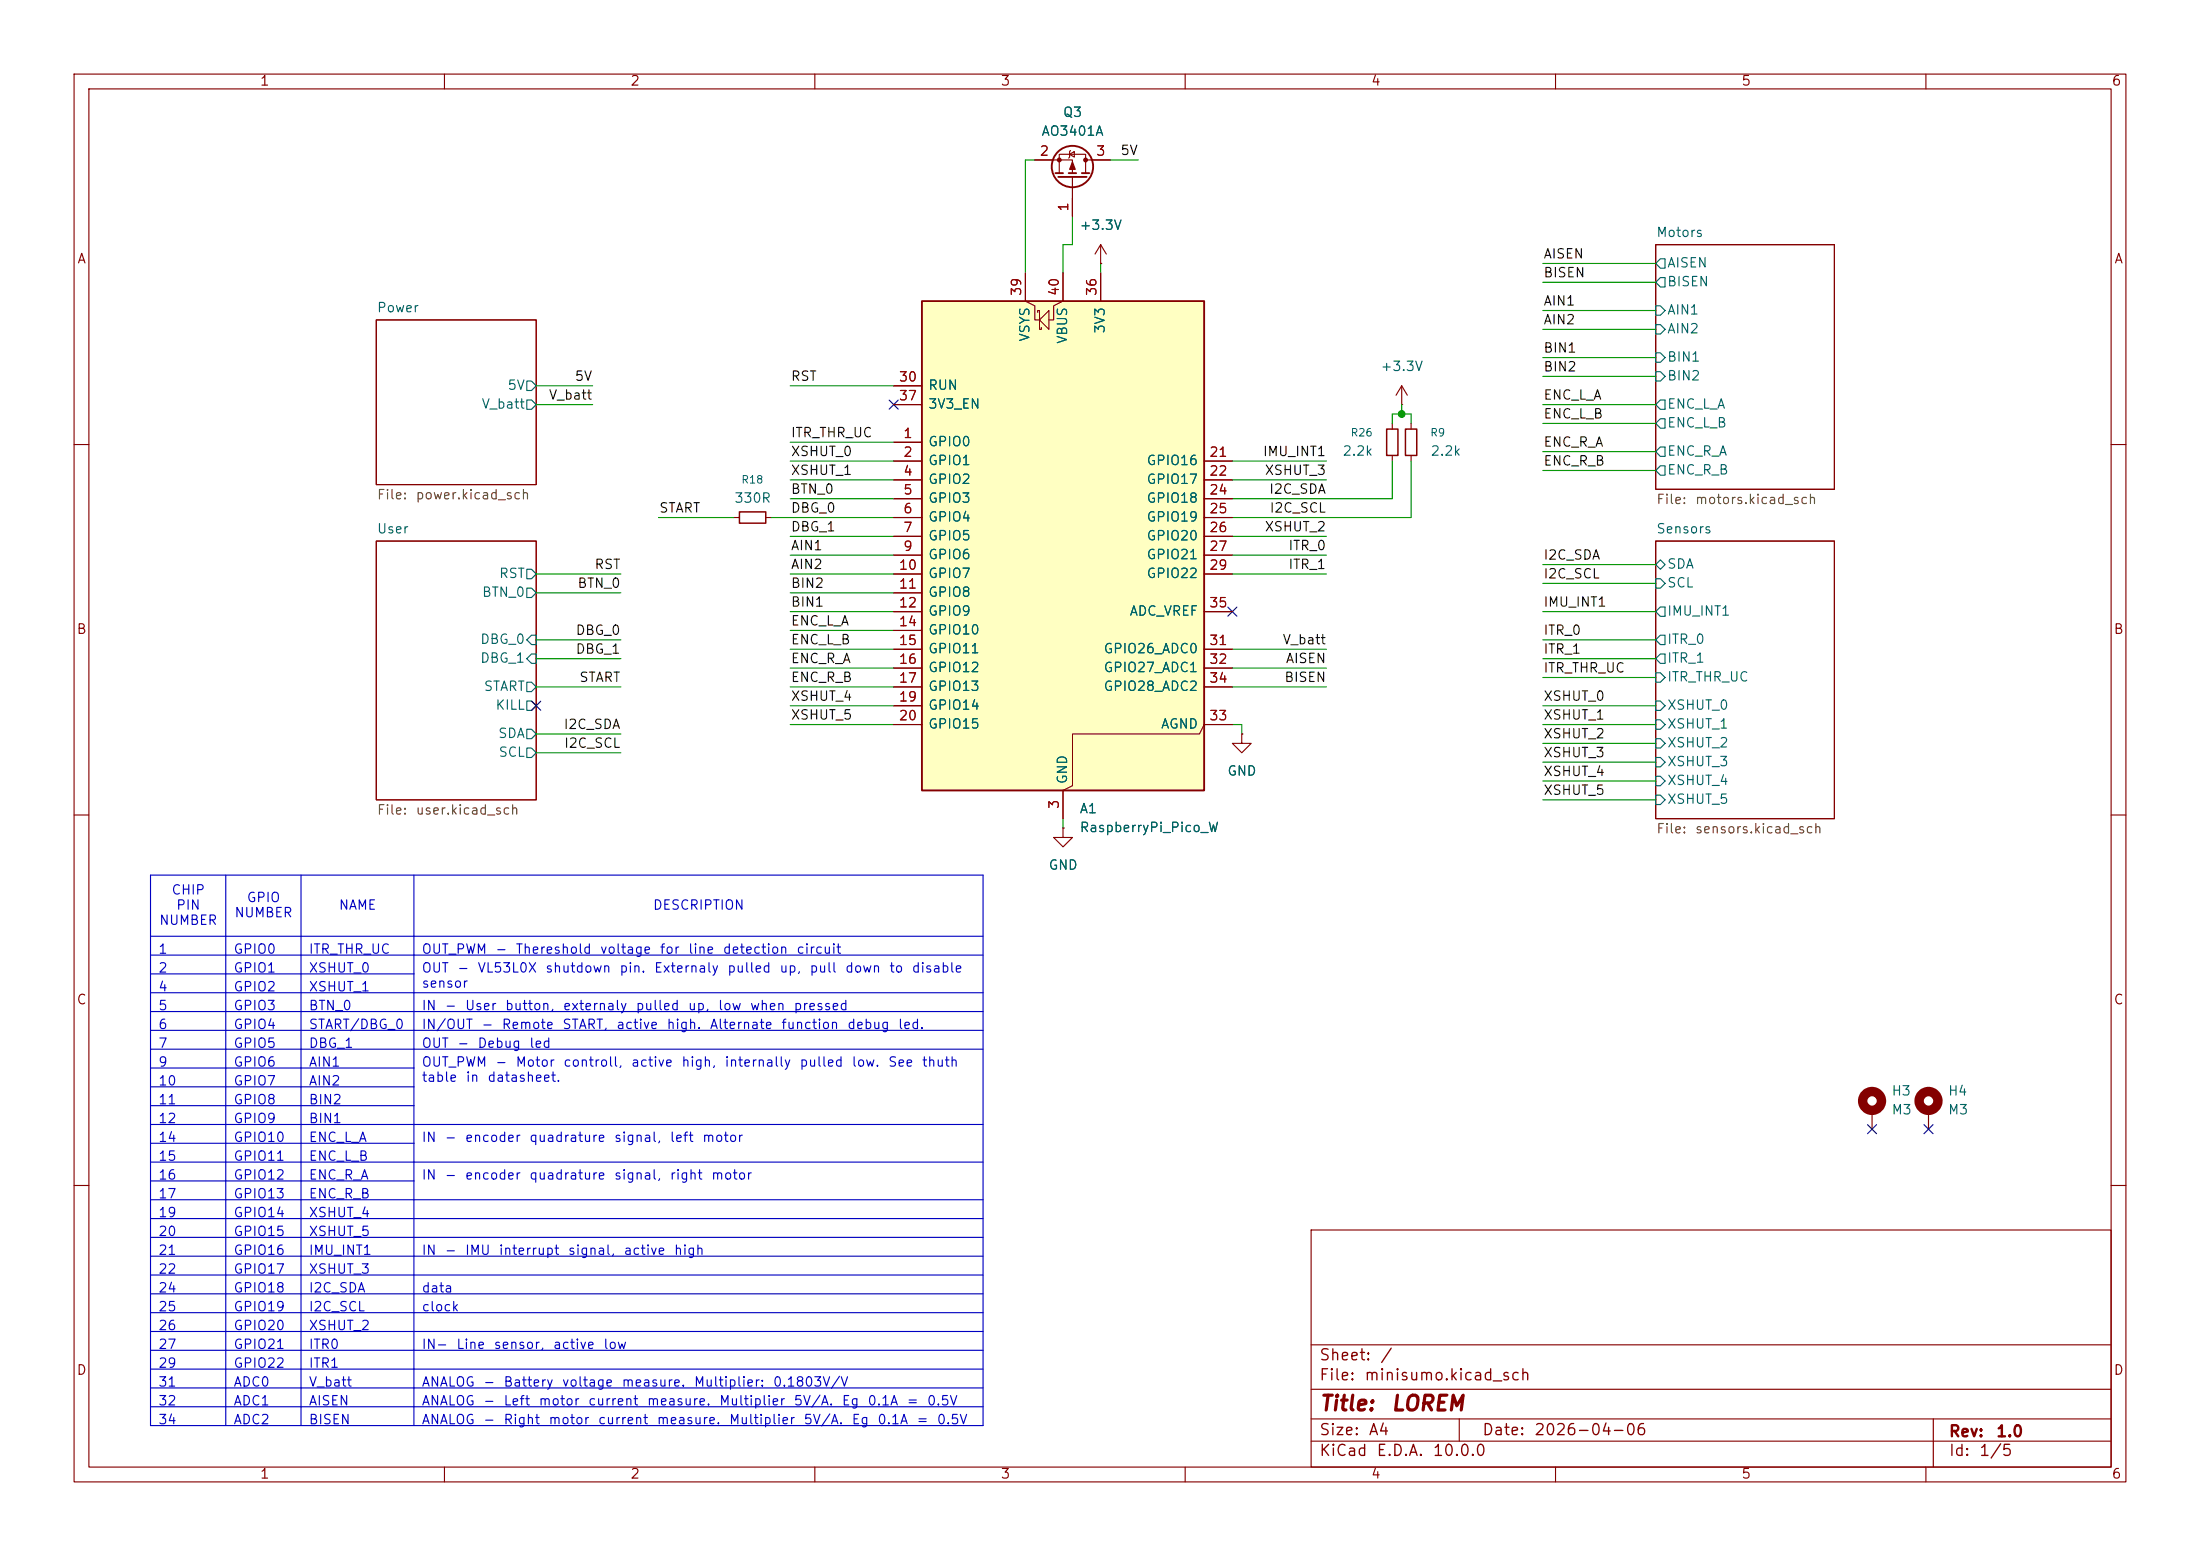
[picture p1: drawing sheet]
<svg xmlns="http://www.w3.org/2000/svg" width="297mm" height="210mm" viewBox="0 0 297 210" stroke-linecap="round" stroke-linejoin="round" font-family="sans-serif">
<g fill="none" stroke="#840000" stroke-width=".15">
<path d="M10 10h277v190h-277zM12 12h273v186h-273zM60 10v2M110 10v2M160 10v2M210 10v2M260 10v2M223.5 33h24.1v33h-24.1zM50.8 43.2h21.6v22.2h-21.6zM10 60h2M50.8 73h21.6v35h-21.6zM99.1 69.9h.7"/>
<path d="M103.4 69.9h.7M223.5 73h24.1v37.5h-24.1zM285 60h2M10 110h2M285 110h2M252.7 149.9v2.5M260.3 149.9v2.5M10 160h2M177 166h108v32h-108zM285 160h2M60 198v2M110 198v2"/>
<path d="M160 198v2M177 194.5h108M177 191.5h108M177 187.5h108M177 181.5h108M197 191.5v3M210 198v2M260 198v2M261 191.5v6.5"/>
</g>
<g fill="none" stroke="#006464" stroke-width=".15">
<path d="M224.2 34.9h.6v1.3h-.6l-.7-.6zM224.2 37.5h.6v1.2h-.6l-.7-.6zM71.1 51.4h.7l.6 .7-.6 .6h-.7zM71.1 54h.7l.6 .6-.6 .6h-.7zM223.5 50.2h.7l.6 .6-.6 .6h-.7zM223.5 47.6h.7l.6 .7-.6 .6h-.7zM223.5 41.3h.7l.6 .6-.6 .6h-.7zM223.5 43.8h.7l.6 .7-.6 .6h-.7zM224.2 54h.6v1.2h-.6l-.7-.6zM224.2 56.5h.6v1.3h-.6l-.7-.6zM71.1 79.4h.7l.6 .6-.6 .6h-.7zM71.1 76.8h.7l.6 .7-.6 .6h-.7z"/>
<path d="M223.5 76.2l.7-.6 .6 .6-.6 .6zM223.5 78.1h.7l.6 .6-.6 .7h-.7zM224.2 60.3h.6v1.3h-.6l-.7-.6zM224.2 62.9h.6v1.2h-.6l-.7-.6zM71.1 94.6h.7l.6 .7-.6 .6h-.7zM71.1 92.1h.7l.6 .6-.6 .6h-.7zM71.1 98.4h.7l.6 .7-.6 .6h-.7zM71.8 88.3h.6v1.2h-.6l-.7-.6zM71.8 85.7h.6v1.3h-.6l-.7-.6zM223.5 99.7h.7l.6 .6-.6 .7h-.7zM223.5 94.6h.7l.6 .7-.6 .6h-.7zM223.5 97.2h.7l.6 .6-.6 .6h-.7z"/>
<path d="M223.5 90.8h.7l.6 .6-.6 .7h-.7zM224.2 85.7h.6v1.3h-.6l-.7-.6zM224.2 88.3h.6v1.2h-.6l-.7-.6zM224.2 81.9h.6v1.3h-.6l-.7-.6zM71.1 101h.7l.6 .6-.6 .6h-.7zM223.5 104.8h.7l.6 .6-.6 .6h-.7zM223.5 107.3h.7l.6 .7-.6 .6h-.7zM223.5 102.2h.7l.6 .7-.6 .6h-.7z"/>
</g>
<path d="M99.8 69.1h3.6v1.5h-3.6z" fill="none" stroke="#840000" stroke-width=".2"/>
<g fill="none" stroke="#840000" stroke-width="1.3">
<circle cx="252.7" cy="148.6" r="1.27"/>
<circle cx="260.4" cy="148.6" r="1.27"/>
</g>
<path d="M124.5 40.6h38.1v66.1h-38.1z" fill="#ffffc2"/>
<g fill="none" stroke="#840000" stroke-width=".25">
<path d="M142.5 23.4h1M142.9 23.9h3.8M144.3 23.4h1M146 23.4h1.1M124.5 40.6h38.1v66.1h-38.1z"/>
<circle cx="144.8" cy="22.5" r="2.79"/>
</g>
<g fill="none" stroke="#840000" stroke-width=".15">
<path d="M138.4 36.8v3.8l1.3 .7v1.9h.6M139.7 21.6h5.1v1.8M143 23.4v-2.6h3.6v2.6M143.5 36.8v3.8l-1.3 .7v1.9h-.6M144.4 20.8l.6-.4v.8zM144.5 20.3l-.1 .1v.8l-.1 .1M144.8 23.9v5.3M146.6 21.6h3.3M148.6 35.6h.1M148.6 33v2.6M148.6 36.8v3.8M148.6 33l-.8 1.3"/>
<path d="M148.6 33l.8 1.3M120.6 59.7h3.9M120.6 52.1h3.9M120.6 54.6h3.9M140.1 42.2v-.3h.2v2.6h.3v-.3M140.3 43.2l1.3-1.3v2.6zM188 57.2v.7M189.2 54.6h.1M189.2 52.1l.8 1.2M189.2 52.1l-.7 1.2M189.2 52.1v2.5M190.5 57.2v.7"/>
<path d="M120.6 62.2h3.9M120.6 64.8h3.9M120.6 67.3h3.9M120.6 69.9h3.9M120.6 72.4h3.9M120.6 74.9h3.9M120.6 77.5h3.9M162.6 62.2h3.8M162.6 64.8h3.8M162.6 67.3h3.8M162.6 69.9h3.8M162.6 72.4h3.8"/>
<path d="M162.6 74.9h3.8M162.6 77.5h3.8M188 61.5v.7M190.5 61.5v.7M120.6 80h3.9M120.6 82.6h3.9M120.6 85.1h3.9M120.6 87.6h3.9M120.6 90.2h3.9M120.6 92.7h3.9M120.6 95.3h3.9M120.6 97.8h3.9"/>
<path d="M162.6 82.6h3.8M162.6 87.6h3.8M162.6 90.2h3.8M162.6 92.7h3.8M166.4 97.8h-3.8l-.7 1.3h-17.1v6.9l-1.3 .7v3.8M167.6 99.1v1.2h1.3l-1.3 1.3-1.2-1.3h1.2M167.6 99.1h.1M143.5 111.8v1.2h1.3l-1.3 1.3-1.3-1.3h1.3M143.5 111.8h.1"/>
</g>
<g fill="#840000" stroke="#840000" stroke-width=".15">
<path d="M144.8 21.8l.4 1.1h-.8z"/>
<circle cx="146.6" cy="21.6" r=".25"/>
<circle cx="143" cy="21.6" r=".25"/>
</g>
<path d="M187.2 57.9h1.5v3.6h-1.5zM189.7 57.9h1.6v3.6h-1.6z" fill="none" stroke="#840000" stroke-width=".2"/>
<g fill="none" stroke="#0000c2" stroke-width=".15">
<path d="M20.3 118.1h112.4v74.3h-112.4zM30.5 118.1v74.3M40.6 118.1v74.3M55.9 118.1v74.3M20.3 126.4h112.4M20.3 128.9h112.4M20.3 131.4h35.6M20.3 134h112.4M20.3 136.5h112.4M20.3 139.1h112.4M20.3 141.6h112.4M20.3 144.1h35.6"/>
<path d="M20.3 151.8h112.4M20.3 146.7h35.6M20.3 149.2h35.6M20.3 154.3h35.6M20.3 156.8h112.4M20.3 159.4h35.6M20.3 161.9h112.4M20.3 164.5h112.4M20.3 167h112.4M20.3 169.5h112.4M20.3 172.1h112.4M20.3 174.6h112.4"/>
<path d="M20.3 177.2h112.4M20.3 179.7h112.4M20.3 182.2h112.4M20.3 184.8h112.4M20.3 187.3h112.4M20.3 189.9h112.4"/>
</g>
<g fill="none" stroke="#009600" stroke-width=".15">
<path d="M139.7 21.6h-1.3v15.2M144.8 29.2v3.8h-1.3v3.8M148.6 35.6v1.2M149.9 21.6h3.8M208.3 38.1h15.2M208.3 35.6h15.2M72.4 52.1h7.6M72.4 54.6h7.6M106.7 52.1h13.9M106.7 59.7h13.9M188 57.2v-1.3h2.5v1.3M189.2 54.6v1.3"/>
<path d="M208.3 50.8h15.2M208.3 41.9h15.2M208.3 44.5h15.2M208.3 57.2h15.2M208.3 54.6h15.2M208.3 48.3h15.2M72.4 77.5h11.4M88.9 69.9h10.2M104.1 69.9h16.5M106.7 77.5h13.9M106.7 67.3h13.9M106.7 62.2h13.9"/>
<path d="M106.7 64.8h13.9M106.7 72.4h13.9M106.7 74.9h13.9M166.4 77.5h12.7M166.4 62.2h12.7M166.4 64.8h12.7M166.4 72.4h12.7M166.4 74.9h12.7M188 62.2v5.1h-21.6M190.5 62.2v7.7h-24.1M208.3 76.2h15.2M208.3 78.7h15.2"/>
<path d="M208.3 61h15.2M208.3 63.5h15.2M72.4 88.9h11.4M72.4 80h11.4M72.4 92.7h11.4M72.4 86.4h11.4M72.4 99.1h11.4M106.7 87.6h13.9M106.7 80h13.9M106.7 92.7h13.9M106.7 82.6h13.9M106.7 90.2h13.9"/>
<path d="M106.7 85.1h13.9M106.7 97.8h13.9M106.7 95.3h13.9M166.4 87.6h12.7M166.4 92.7h12.7M166.4 90.2h12.7M166.4 97.8h1.2v1.3M208.3 88.9h15.2M208.3 86.4h15.2M208.3 82.6h15.2M208.3 97.8h15.2M208.3 91.4h15.2"/>
<path d="M208.3 95.3h15.2M72.4 101.6h11.4M143.5 110.5v1.3M208.3 105.4h15.2M208.3 100.3h15.2M208.3 108h15.2M208.3 102.9h15.2"/>
</g>
<path d="M120 54l1.3 1.2M121.3 54l-1.3 1.2M71.8 94.6l1.2 1.3M73 94.6l-1.2 1.3M165.8 81.9l1.2 1.3M167 81.9l-1.2 1.3M252.1 151.8l1.2 1.2M253.3 151.8l-1.2 1.2M259.7 151.8l1.3 1.2M261 151.8l-1.3 1.2" fill="none" stroke="#000084" stroke-width=".15"/>
<circle cx="189.2" cy="55.9" r=".46" fill="#009600" stroke="#009600" stroke-width=".14"/>
<g font-size="2" fill="#840000">
<text x="178" y="190.9">Title:</text>
<text x="187.7" y="190.9">LOREM</text>
</g>
<g font-size="1.5" fill="#840000">
<text x="178" y="184">Sheet:</text>
<text x="186.2" y="184">/</text>
<text x="178" y="186.7">File:</text>
<text x="184.1" y="186.7">minisumo.kicad_sch</text>
<text x="178" y="196.9">KiCad</text>
<text x="178" y="194.1">Size:</text>
<text x="184.7" y="194.1">A4</text>
<text x="185.7" y="196.9">E.D.A.</text>
<text x="193.3" y="196.9">10.0.0</text>
<text x="200" y="194.1">Date:</text>
<text x="207" y="194.1">2026-04-06</text>
<text x="263" y="194.3">Rev:</text>
<text x="263" y="196.9">Id:</text>
<text x="267.1" y="196.9">1/5</text>
<text x="269.4" y="194.3">1.0</text>
</g>
<g font-size="1.3" fill="#840000">
<text x="35" y="11.9">1</text>
<text x="85" y="11.9">2</text>
<text x="135" y="11.9">3</text>
<text x="185" y="11.9">4</text>
<text x="235" y="11.9">5</text>
<text x="285" y="11.9">6</text>
<text x="10.3" y="35.9">A</text>
<text x="285.3" y="35.9">A</text>
<text x="10.3" y="85.9">B</text>
<text x="285.3" y="85.9">B</text>
<text x="10.3" y="135.9">C</text>
<text x="285.3" y="135.9">C</text>
<text x="10.3" y="185.9">D</text>
<text x="285.3" y="185.9">D</text>
<text x="35" y="199.9">1</text>
<text x="85" y="199.9">2</text>
<text x="135" y="199.9">3</text>
<text x="185" y="199.9">4</text>
<text x="235" y="199.9">5</text>
<text x="285" y="199.9">6</text>
</g>
<g font-size="1.3" fill="#006464">
<text x="143.4" y="16.1">Q3</text>
<text x="140.5" y="18.6">AO3401A</text>
<text x="145.6" y="31.3">+3.3V</text>
<text x="223.5" y="32.3">Motors</text>
<text x="225" y="36.4">AISEN</text>
<text x="225" y="39">BISEN</text>
<text x="50.8" y="42.5">Power</text>
<text x="139.3" y="46.2" transform="rotate(-90 139.3 46.2)">VSYS</text>
<text x="144.4" y="46.5" transform="rotate(-90 144.4 46.5)">VBUS</text>
<text x="149.5" y="45.1" transform="rotate(-90 149.5 45.1)">3V3</text>
<text x="225" y="42.8">AIN1</text>
<text x="225" y="45.3">AIN2</text>
<text x="68.4" y="52.9">5V</text>
<text x="125.2" y="52.9">RUN</text>
<text x="186.3" y="50.4">+3.3V</text>
<text x="225" y="51.7">BIN2</text>
<text x="225" y="49.1">BIN1</text>
<text x="64.9" y="55.5">V_batt</text>
<text x="125.2" y="55.5">3V3_EN</text>
<text x="225" y="55.5">ENC_L_A</text>
<text x="225" y="58">ENC_L_B</text>
<text x="125.2" y="60.6">GPIO0</text>
<text x="125.2" y="63.1">GPIO1</text>
<text x="125.2" y="65.6">GPIO2</text>
<text x="154.7" y="63.1">GPIO16</text>
<text x="154.7" y="65.6">GPIO17</text>
<text x="181.2" y="61.8">2.2k</text>
<text x="193" y="61.8">2.2k</text>
<text x="225" y="61.8">ENC_R_A</text>
<text x="225" y="64.4">ENC_R_B</text>
<text x="99" y="68.2">330R</text>
<text x="125.2" y="68.2">GPIO3</text>
<text x="125.2" y="70.7">GPIO4</text>
<text x="154.7" y="68.2">GPIO18</text>
<text x="154.7" y="70.7">GPIO19</text>
<text x="50.8" y="72.3">User</text>
<text x="125.2" y="73.3">GPIO5</text>
<text x="125.2" y="75.8">GPIO6</text>
<text x="154.7" y="73.3">GPIO20</text>
<text x="154.7" y="75.8">GPIO21</text>
<text x="223.5" y="72.3">Sensors</text>
<text x="225" y="77.1">SDA</text>
<text x="65" y="80.9">BTN_0</text>
<text x="67.3" y="78.3">RST</text>
<text x="125.2" y="78.3">GPIO7</text>
<text x="125.2" y="80.9">GPIO8</text>
<text x="125.2" y="83.4">GPIO9</text>
<text x="152.4" y="83.4">ADC_VREF</text>
<text x="154.7" y="78.3">GPIO22</text>
<text x="225" y="79.6">SCL</text>
<text x="225" y="83.4">IMU_INT1</text>
<text x="64.7" y="89.8">DBG_1</text>
<text x="64.7" y="87.2">DBG_0</text>
<text x="125.2" y="86">GPIO10</text>
<text x="125.2" y="88.5">GPIO11</text>
<text x="148.9" y="88.5">GPIO26_ADC0</text>
<text x="225" y="87.2">ITR_0</text>
<text x="225" y="89.8">ITR_1</text>
<text x="65.2" y="93.6">START</text>
<text x="125.2" y="91">GPIO12</text>
<text x="125.2" y="93.6">GPIO13</text>
<text x="148.9" y="91">GPIO27_ADC1</text>
<text x="148.9" y="93.6">GPIO28_ADC2</text>
<text x="225" y="92.3">ITR_THR_UC</text>
<text x="66.8" y="96.1">KILL</text>
<text x="67.2" y="99.9">SDA</text>
<text x="125.2" y="96.1">GPIO14</text>
<text x="125.2" y="98.7">GPIO15</text>
<text x="156.6" y="98.7">AGND</text>
<text x="225" y="101.2">XSHUT_2</text>
<text x="225" y="96.1">XSHUT_0</text>
<text x="225" y="98.7">XSHUT_1</text>
<text x="67.2" y="102.5">SCL</text>
<text x="144.4" y="105.9" transform="rotate(-90 144.4 105.9)">GND</text>
<text x="165.6" y="105">GND</text>
<text x="225" y="106.3">XSHUT_4</text>
<text x="225" y="103.7">XSHUT_3</text>
<text x="145.7" y="110.1">A1</text>
<text x="145.7" y="112.6">RaspberryPi_Pico_W</text>
<text x="225" y="108.8">XSHUT_5</text>
<text x="141.5" y="117.7">GND</text>
<text x="255.3" y="148.2">H3</text>
<text x="262.9" y="148.2">H4</text>
<text x="255.3" y="150.7">M3</text>
<text x="262.9" y="150.7">M3</text>
</g>
<g font-size="1.3" fill="#a90000">
<text x="140.3" y="21.3">2</text>
<text x="147.9" y="21.3">3</text>
<text x="144.5" y="28.6" transform="rotate(-90 144.5 28.6)">1</text>
<text x="138.2" y="40" transform="rotate(-90 138.2 40)">39</text>
<text x="143.3" y="40" transform="rotate(-90 143.3 40)">40</text>
<text x="148.3" y="40" transform="rotate(-90 148.3 40)">36</text>
<text x="121.2" y="51.8">30</text>
<text x="121.2" y="54.4">37</text>
<text x="121.8" y="59.4">1</text>
<text x="121.8" y="62">2</text>
<text x="121.8" y="64.5">4</text>
<text x="163.2" y="62">21</text>
<text x="163.2" y="64.5">22</text>
<text x="121.8" y="67.1">5</text>
<text x="121.8" y="69.6">6</text>
<text x="163.2" y="67.1">24</text>
<text x="163.2" y="69.6">25</text>
<text x="121.2" y="77.2">10</text>
<text x="121.8" y="72.1">7</text>
<text x="121.8" y="74.7">9</text>
<text x="163.2" y="72.1">26</text>
<text x="163.2" y="74.7">27</text>
<text x="163.2" y="77.2">29</text>
<text x="121.2" y="79.8">11</text>
<text x="121.2" y="82.3">12</text>
<text x="163.2" y="82.3">35</text>
<text x="121.2" y="84.8">14</text>
<text x="121.2" y="87.4">15</text>
<text x="121.2" y="89.9">16</text>
<text x="163.2" y="87.4">31</text>
<text x="163.2" y="89.9">32</text>
<text x="121.2" y="92.5">17</text>
<text x="121.2" y="95">19</text>
<text x="163.2" y="92.5">34</text>
<text x="121.2" y="97.5">20</text>
<text x="163.2" y="97.5">33</text>
<text x="143.3" y="109.3" transform="rotate(-90 143.3 109.3)">3</text>
</g>
<g font-size="1.3" fill="#0f0f0f">
<text x="151.2" y="21.2">5V</text>
<text x="208.3" y="35.2">AISEN</text>
<text x="208.3" y="41.6">AIN1</text>
<text x="208.3" y="37.8">BISEN</text>
<text x="208.3" y="47.9">BIN1</text>
<text x="208.3" y="44.1">AIN2</text>
<text x="77.5" y="51.7">5V</text>
<text x="106.7" y="51.7">RST</text>
<text x="208.3" y="50.5">BIN2</text>
<text x="74" y="54.3">V_batt</text>
<text x="106.7" y="59.3">ITR_THR_UC</text>
<text x="208.3" y="56.8">ENC_L_B</text>
<text x="208.3" y="54.3">ENC_L_A</text>
<text x="106.7" y="64.4">XSHUT_1</text>
<text x="106.7" y="61.9">XSHUT_0</text>
<text x="170.4" y="61.9">IMU_INT1</text>
<text x="170.6" y="64.4">XSHUT_3</text>
<text x="208.3" y="60.6">ENC_R_A</text>
<text x="208.3" y="63.2">ENC_R_B</text>
<text x="88.9" y="69.5">START</text>
<text x="106.7" y="69.5">DBG_0</text>
<text x="106.7" y="67">BTN_0</text>
<text x="171.2" y="67">I2C_SDA</text>
<text x="171.3" y="69.5">I2C_SCL</text>
<text x="80.2" y="77.1">RST</text>
<text x="106.7" y="72">DBG_1</text>
<text x="106.7" y="74.6">AIN1</text>
<text x="106.7" y="77.1">AIN2</text>
<text x="170.6" y="72">XSHUT_2</text>
<text x="173.8" y="74.6">ITR_0</text>
<text x="173.8" y="77.1">ITR_1</text>
<text x="208.3" y="75.9">I2C_SDA</text>
<text x="77.9" y="79.7">BTN_0</text>
<text x="106.7" y="79.7">BIN2</text>
<text x="106.7" y="82.2">BIN1</text>
<text x="208.3" y="78.4">I2C_SCL</text>
<text x="208.3" y="82.2">IMU_INT1</text>
<text x="77.6" y="88.6">DBG_1</text>
<text x="77.6" y="86">DBG_0</text>
<text x="106.7" y="89.8">ENC_R_A</text>
<text x="106.7" y="87.3">ENC_L_B</text>
<text x="106.7" y="84.7">ENC_L_A</text>
<text x="173.1" y="87.3">V_batt</text>
<text x="173.5" y="89.8">AISEN</text>
<text x="208.3" y="88.6">ITR_1</text>
<text x="208.3" y="86">ITR_0</text>
<text x="78.1" y="92.4">START</text>
<text x="106.7" y="92.4">ENC_R_B</text>
<text x="106.7" y="94.9">XSHUT_4</text>
<text x="173.3" y="92.4">BISEN</text>
<text x="208.3" y="94.9">XSHUT_0</text>
<text x="208.3" y="91.1">ITR_THR_UC</text>
<text x="76" y="98.7">I2C_SDA</text>
<text x="76.1" y="101.3">I2C_SCL</text>
<text x="106.7" y="97.4">XSHUT_5</text>
<text x="208.3" y="100">XSHUT_2</text>
<text x="208.3" y="97.4">XSHUT_1</text>
<text x="208.3" y="107.6">XSHUT_5</text>
<text x="208.3" y="102.5">XSHUT_3</text>
<text x="208.3" y="105.1">XSHUT_4</text>
</g>
<g font-size="1.3" fill="#725600">
<text x="50.8" y="67.7">File:</text>
<text x="56" y="67.7">power.kicad_sch</text>
<text x="223.5" y="68.4">File:</text>
<text x="228.7" y="68.4">motors.kicad_sch</text>
<text x="50.8" y="110.3">File:</text>
<text x="56" y="110.3">user.kicad_sch</text>
<text x="223.5" y="112.8">File:</text>
<text x="228.7" y="112.8">sensors.kicad_sch</text>
</g>
<g font-size="1.3" fill="#0000c2">
<text x="21.4" y="125.1">NUMBER</text>
<text x="23.1" y="121.1">CHIP</text>
<text x="23.7" y="123.1">PIN</text>
<text x="31.6" y="124.1">NUMBER</text>
<text x="33.2" y="122.1">GPIO</text>
<text x="45.6" y="123.1">NAME</text>
<text x="88.1" y="123.1">DESCRIPTION</text>
<text x="21.3" y="129">1</text>
<text x="21.3" y="131.6">2</text>
<text x="31.4" y="129">GPIO0</text>
<text x="31.4" y="131.6">GPIO1</text>
<text x="41.6" y="129">ITR_THR_UC</text>
<text x="41.6" y="131.6">XSHUT_0</text>
<text x="56.8" y="129">OUT_PWM</text>
<text x="56.8" y="131.6">OUT</text>
<text x="61.6" y="131.6">-</text>
<text x="64.4" y="131.6">VL53L0X</text>
<text x="66.8" y="129">-</text>
<text x="69.5" y="129">Thereshold</text>
<text x="73.5" y="131.6">shutdown</text>
<text x="80.9" y="129">voltage</text>
<text x="83.5" y="131.6">pin.</text>
<text x="88.2" y="131.6">Externaly</text>
<text x="89" y="129">for</text>
<text x="92.8" y="129">line</text>
<text x="97.5" y="129">detection</text>
<text x="98.1" y="131.6">pulled</text>
<text x="105.1" y="131.6">up,</text>
<text x="107.4" y="129">circuit</text>
<text x="109.2" y="131.6">pull</text>
<text x="114" y="131.6">down</text>
<text x="119.9" y="131.6">to</text>
<text x="123" y="131.6">disable</text>
<text x="21.3" y="134.1">4</text>
<text x="21.3" y="136.7">5</text>
<text x="31.4" y="134.1">GPIO2</text>
<text x="31.4" y="136.7">GPIO3</text>
<text x="41.6" y="134.1">XSHUT_1</text>
<text x="41.6" y="136.7">BTN_0</text>
<text x="56.8" y="133.6">sensor</text>
<text x="56.8" y="136.7">IN</text>
<text x="59.9" y="136.7">-</text>
<text x="62.7" y="136.7">User</text>
<text x="68.1" y="136.7">button,</text>
<text x="75.9" y="136.7">externaly</text>
<text x="85.7" y="136.7">pulled</text>
<text x="92.8" y="136.7">up,</text>
<text x="96.8" y="136.7">low</text>
<text x="101.2" y="136.7">when</text>
<text x="107" y="136.7">pressed</text>
<text x="21.3" y="139.2">6</text>
<text x="21.3" y="141.7">7</text>
<text x="31.4" y="139.2">GPIO4</text>
<text x="31.4" y="141.7">GPIO5</text>
<text x="41.6" y="139.2">START/DBG_0</text>
<text x="41.6" y="141.7">DBG_1</text>
<text x="56.8" y="139.2">IN/OUT</text>
<text x="56.8" y="141.7">OUT</text>
<text x="61.6" y="141.7">-</text>
<text x="64.4" y="141.7">Debug</text>
<text x="64.9" y="139.2">-</text>
<text x="67.6" y="139.2">Remote</text>
<text x="71.4" y="141.7">led</text>
<text x="75.8" y="139.2">START,</text>
<text x="83.1" y="139.2">active</text>
<text x="89.9" y="139.2">high.</text>
<text x="95.7" y="139.2">Alternate</text>
<text x="105.4" y="139.2">function</text>
<text x="114.3" y="139.2">debug</text>
<text x="121.1" y="139.2">led.</text>
<text x="21.3" y="144.3">9</text>
<text x="21.3" y="146.8">10</text>
<text x="21.3" y="149.4">11</text>
<text x="31.4" y="144.3">GPIO6</text>
<text x="31.4" y="146.8">GPIO7</text>
<text x="31.4" y="149.4">GPIO8</text>
<text x="41.6" y="144.3">AIN1</text>
<text x="41.6" y="146.8">AIN2</text>
<text x="41.6" y="149.4">BIN2</text>
<text x="56.8" y="144.3">OUT_PWM</text>
<text x="56.8" y="146.3">table</text>
<text x="62.8" y="146.3">in</text>
<text x="65.7" y="146.3">datasheet.</text>
<text x="66.8" y="144.3">-</text>
<text x="69.5" y="144.3">Motor</text>
<text x="75.9" y="144.3">controll,</text>
<text x="85.1" y="144.3">active</text>
<text x="91.9" y="144.3">high,</text>
<text x="97.7" y="144.3">internally</text>
<text x="107.8" y="144.3">pulled</text>
<text x="114.9" y="144.3">low.</text>
<text x="119.8" y="144.3">See</text>
<text x="124.4" y="144.3">thuth</text>
<text x="21.3" y="151.9">12</text>
<text x="21.3" y="154.4">14</text>
<text x="31.4" y="151.9">GPIO9</text>
<text x="31.4" y="154.4">GPIO10</text>
<text x="41.6" y="151.9">BIN1</text>
<text x="41.6" y="154.4">ENC_L_A</text>
<text x="56.8" y="154.4">IN</text>
<text x="59.9" y="154.4">-</text>
<text x="62.7" y="154.4">encoder</text>
<text x="71.4" y="154.4">quadrature</text>
<text x="82.8" y="154.4">signal,</text>
<text x="90.3" y="154.4">left</text>
<text x="94.7" y="154.4">motor</text>
<text x="21.3" y="157">15</text>
<text x="21.3" y="159.5">16</text>
<text x="31.4" y="157">GPIO11</text>
<text x="31.4" y="159.5">GPIO12</text>
<text x="41.6" y="157">ENC_L_B</text>
<text x="41.6" y="159.5">ENC_R_A</text>
<text x="56.8" y="159.5">IN</text>
<text x="59.9" y="159.5">-</text>
<text x="62.7" y="159.5">encoder</text>
<text x="71.4" y="159.5">quadrature</text>
<text x="82.8" y="159.5">signal,</text>
<text x="90.3" y="159.5">right</text>
<text x="95.9" y="159.5">motor</text>
<text x="21.3" y="162.1">17</text>
<text x="21.3" y="164.6">19</text>
<text x="21.3" y="167.1">20</text>
<text x="31.4" y="162.1">GPIO13</text>
<text x="31.4" y="164.6">GPIO14</text>
<text x="31.4" y="167.1">GPIO15</text>
<text x="41.6" y="162.1">ENC_R_B</text>
<text x="41.6" y="164.6">XSHUT_4</text>
<text x="41.6" y="167.1">XSHUT_5</text>
<text x="21.3" y="169.7">21</text>
<text x="21.3" y="172.2">22</text>
<text x="31.4" y="169.7">GPIO16</text>
<text x="31.4" y="172.2">GPIO17</text>
<text x="41.6" y="169.7">IMU_INT1</text>
<text x="41.6" y="172.2">XSHUT_3</text>
<text x="56.8" y="169.7">IN</text>
<text x="59.9" y="169.7">-</text>
<text x="62.7" y="169.7">IMU</text>
<text x="67.2" y="169.7">interrupt</text>
<text x="76.6" y="169.7">signal,</text>
<text x="84.1" y="169.7">active</text>
<text x="90.9" y="169.7">high</text>
<text x="21.3" y="174.8">24</text>
<text x="21.3" y="177.3">25</text>
<text x="21.3" y="179.8">26</text>
<text x="31.4" y="174.8">GPIO18</text>
<text x="31.4" y="177.3">GPIO19</text>
<text x="31.4" y="179.8">GPIO20</text>
<text x="41.6" y="174.8">I2C_SDA</text>
<text x="41.6" y="177.3">I2C_SCL</text>
<text x="41.6" y="179.8">XSHUT_2</text>
<text x="56.8" y="174.8">data</text>
<text x="56.8" y="177.3">clock</text>
<text x="21.3" y="182.4">27</text>
<text x="21.3" y="184.9">29</text>
<text x="31.4" y="182.4">GPIO21</text>
<text x="31.4" y="184.9">GPIO22</text>
<text x="41.6" y="182.4">ITR0</text>
<text x="41.6" y="184.9">ITR1</text>
<text x="56.8" y="182.4">IN-</text>
<text x="61.5" y="182.4">Line</text>
<text x="66.6" y="182.4">sensor,</text>
<text x="74.6" y="182.4">active</text>
<text x="81.4" y="182.4">low</text>
<text x="21.3" y="187.5">31</text>
<text x="21.3" y="190">32</text>
<text x="31.4" y="187.5">ADC0</text>
<text x="31.4" y="190">ADC1</text>
<text x="41.6" y="187.5">V_batt</text>
<text x="41.6" y="190">AISEN</text>
<text x="56.8" y="187.5">ANALOG</text>
<text x="56.8" y="190">ANALOG</text>
<text x="65.1" y="187.5">-</text>
<text x="65.1" y="190">-</text>
<text x="67.9" y="187.5">Battery</text>
<text x="67.9" y="190">Left</text>
<text x="72.6" y="190">motor</text>
<text x="75.8" y="187.5">voltage</text>
<text x="79.3" y="190">current</text>
<text x="83.8" y="187.5">measure.</text>
<text x="87.2" y="190">measure.</text>
<text x="93.6" y="187.5">Multiplier:</text>
<text x="97" y="190">Multiplier</text>
<text x="104.3" y="187.5">0.1803V/V</text>
<text x="107.1" y="190">5V/A.</text>
<text x="113.6" y="190">Eg</text>
<text x="117" y="190">0.1A</text>
<text x="122.3" y="190">=</text>
<text x="125" y="190">0.5V</text>
<text x="21.3" y="192.5">34</text>
<text x="31.4" y="192.5">ADC2</text>
<text x="41.6" y="192.5">BISEN</text>
<text x="56.8" y="192.5">ANALOG</text>
<text x="65.1" y="192.5">-</text>
<text x="67.9" y="192.5">Right</text>
<text x="74" y="192.5">motor</text>
<text x="80.6" y="192.5">current</text>
<text x="88.6" y="192.5">measure.</text>
<text x="98.3" y="192.5">Multiplier</text>
<text x="108.4" y="192.5">5V/A.</text>
<text x="114.9" y="192.5">Eg</text>
<text x="118.4" y="192.5">0.1A</text>
<text x="123.6" y="192.5">=</text>
<text x="126.4" y="192.5">0.5V</text>
</g>
<g font-size="1" fill="#006464">
<text x="182.3" y="59.2">R26</text>
<text x="193" y="59.2">R9</text>
<text x="100" y="65.5">R18</text>
</g>
</svg>
